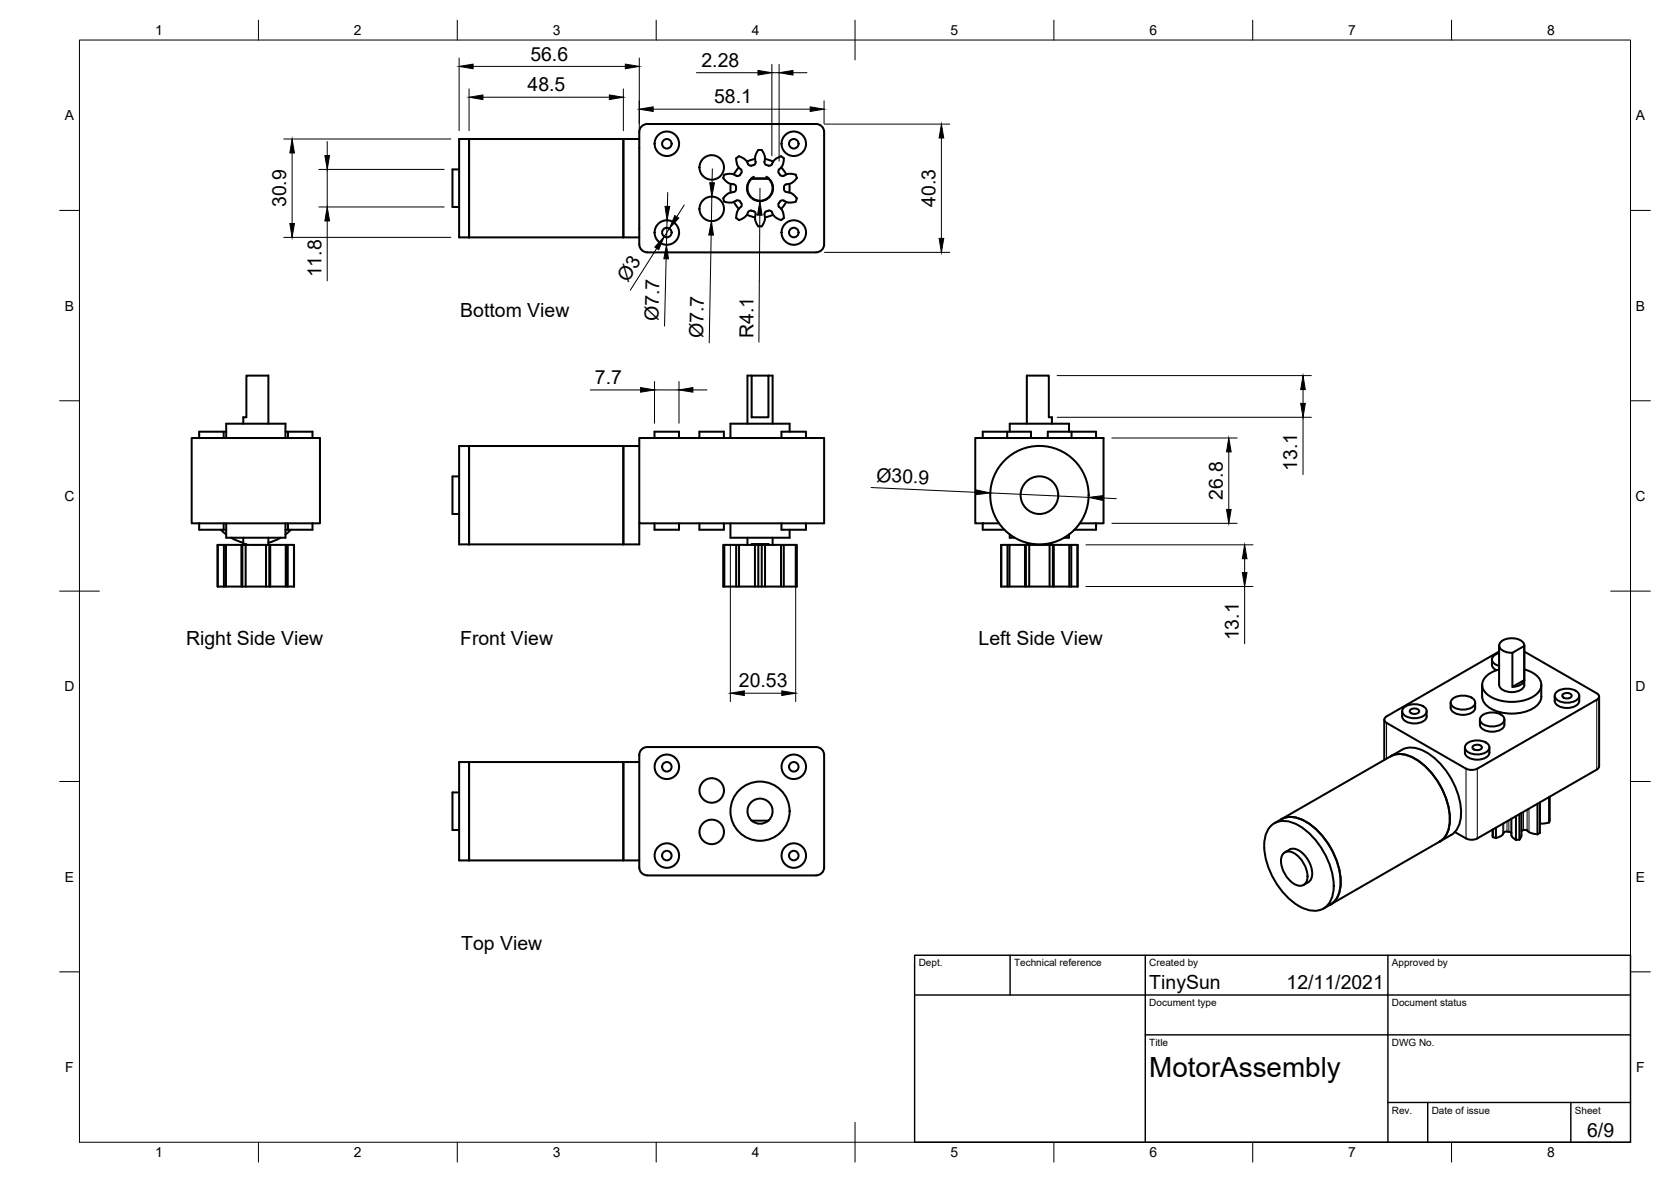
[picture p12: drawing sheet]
<svg xmlns="http://www.w3.org/2000/svg" width="420mm" height="297mm" viewBox="0 0 420 297" stroke-linecap="round" stroke-linejoin="round" font-family="sans-serif">
<!-- layer: Visible -->
<g fill="none" stroke="#000" stroke-width=".51">
<path d="M115.4 34.9h2.5v24.8h-2.5zM117.9 34.9h38.8v24.8h-38.8zM160.7 34.9h-4v24.8h4M161.3 31.8l.9-.6h.5h42.5a2 2 0 0 1 2 2v28.2a2 2 0 0 1-2 2h-42.5a2.04 2.04 0 0 1-2-2v-28.2l.1-.6zM189.9 39.9l-2.1 .7M192.3 39.9l2.1 .7M115.4 42.6h-1.6v9.4h1.6M183.7 46.2v2.2M184.5 50.7l1.3 1.8M185.1 47v.5a.7 .7 0 0 1-.6 .8l-1 .1-.9 .6a.98 .98 0 0 0-.6 1.3 .98 .98 0 0 0 1.2 .6h1l.9-.5M185.1 44.2l-.9-.5h-1a.98 .98 0 0 0-1.2 .6 .98 .98 0 0 0 .6 1.3l.9 .6 .9 .1a.7 .7 0 0 1 .7 .8M185.2 50.4l.5-.1 .4 .3"/>
<path d="M185.8 42.1l-1.3 1.7M186.1 50.6l.3 .4a.72 .72 0 0 1-.1 1l-.7 .6-.4 1.1a.97 .97 0 0 0 .3 1.4 .97 .97 0 0 0 1.3-.2l.8-.6 .5-1M186.1 43.9l-.4 .3h-.5M186.3 42.6l.2 .7-.4 .6M187.8 53.9l2.1 .7M188.1 41.3l-.5-1-.8-.6a.97 .97 0 0 0-1.4-.2 .97 .97 0 0 0-.2 1.4l.4 1 .7 .7M189 44.8h4.3M189 44.9h4.2M189 44.9a3.2 3.2 0 0 0-.2 4.6 3.2 3.2 0 0 0 4.6 0 3.2 3.2 0 0 0-.2-4.6M189.1 44.8l-.1 .1M189.5 53.1l-.7-.2-.7 .4M189.5 53.1l.4 .3 .1 .5"/>
<path d="M190 40.7l-.2-1.2 .3-.9a.98 .98 0 0 1 1-.9 .98 .98 0 0 1 1 .9l.3 1-.2 1.1a1.1 1.1 0 0 0 .8 .8 1.1 1.1 0 0 0 1.1-.2M190 53.9l-.2 1.1 .3 1a1.01 1.01 0 0 0 1.1 .9 1.01 1.01 0 0 0 .9-1.1l.3-.8-.2-1.1M190 40.7a1.11 1.11 0 0 1-1.9 .6M192.7 44.4a3.3 3.3 0 0 1 1 5 3.3 3.3 0 0 1-5.1 0 3.3 3.3 0 0 1 .9-5M192.7 53.1l.5-.1a.73 .73 0 0 1 .9 .3M192.7 53.1l-.4 .3-.1 .5M193.1 44.8l.1 .1M194.1 41.3l.5-1 .8-.6a1.01 1.01 0 0 1 1.4-.1 1.01 1.01 0 0 1 .1 1.4l-.3 .8-.7 .8M194.4 53.9l-2.1 .7M195.9 52l.7 .8 .4 .9a1.01 1.01 0 0 1-.3 1.4 1.01 1.01 0 0 1-1.4-.3l-.7-.5-.5-1M195.9 42.6a1.11 1.11 0 0 0 .1 1.1 1.11 1.11 0 0 0 1.1 .5l.9-.5h1a.98 .98 0 0 1 1.3 .6 .98 .98 0 0 1-.7 1.3l-.9 .6-1.2 .2-.4 .7M196.4 42.1l1.3 1.7"/>
<path d="M197.1 47l.1 .8 .3 .4 1.2 .2 .9 .6a.98 .98 0 0 1 .6 1.3 .98 .98 0 0 1-1.2 .6h-1l-.9-.5a1.1 1.1 0 0 0-1.1 .4 1.1 1.1 0 0 0-.1 1.2M197.7 50.7l-1.3 1.8M198.5 46.2v2.2M189 94.4h4.2v10.5h-4.2zM189 94.4h-1.1v12.1M193.2 94.4h1.1v12.1M48.2 110.1h32.3v21.4h-32.3zM56.2 108.5v1.6M56.9 110.1v-3.6h14.9v3.6M56.9 108.5h-6.8v1.6M61.2 106.5v-1.6h.8v-10.5h5.5v12.1M71.8 108.5h6.8v1.6"/>
<path d="M72.4 108.5v1.6M115.4 119.7h-1.6v9.5h1.6M115.4 112.1h2.5v24.7h-2.5zM117.9 112.1h38.8v24.7h-38.8zM160.7 112.1h-4v24.7h4v-5.3M160.7 110.1h46.5v21.4h-46.5zM164.6 110.1v-1.6h6.1v1.6M175.9 110.1v-1.6h6.1v1.6M196.5 110.1v-1.6h6.1v1.6M198.5 108.5v-2h-14.8v3.6M247.1 110.1v-1.6h12.1v1.6M253.3 108.5v1.6"/>
<path d="M253.9 108.5v-2h14.9v2M258.2 106.5v-12.1h5.5v10.5h.8v1.6M269.4 108.5h6.2v1.6M269.4 108.5h-5.9v1.6M269.4 108.5v1.6M50.1 131.5v1.6h6.8M54.7 136.9v10.5h13.2M55.5 133.1l1.4 1.2M56.2 131.5v1.6M56.3 136.9h-1.6v10.5M56.8 136.9h-.5v10.5M56.9 131.5v3.6h14.9v-3.6"/>
<path d="M58.1 135.1l3.1 1.3M60.7 136.9h-3.9v10.5M60.7 136.9h.2M60.7 136.9v10.5M61.2 135.1v1.6h.8v.2M61.8 136.9h-.9v10.5M66.9 136.9h-5.1v10.5M67.5 135.1v1.8M67.7 136.9h-.8v10.5M67.9 136.9h3.9M67.9 136.9h-.2v10.5M67.9 136.9v10.5"/>
<path d="M70.6 135.1l-3.1 1.3M71.8 133.1h.6M72.3 136.9h1.6M72.4 131.5v1.6M73.1 133.1l-1.3 1.2M73.9 136.9v10.5M78.6 131.5v1.6h-6.2M164.6 131.5v1.6h6.1v-1.6M175.9 131.5v1.6h6.1v-1.6M182.1 136.9h-.3v10.5h18.6v-10.5h-.3v10.5M183.7 131.5v3.6h14.8v-2M185.1 136.9h-3v10.5"/>
<path d="M185.8 136.9h-.7v10.5M187.9 135.1v1.8M189 136.9v-.2h4.2v.2M189 136.9h.8M189 136.9h-3.2v10.5M189.8 136.9h.9M189.8 136.9v10.5M191.5 136.9h-.8v10.5M192.4 136.9h4M192.4 136.9h-.9v10.5M192.4 136.9v10.5M194.3 135.1v1.8"/>
<path d="M196.5 131.5v1.6h6.1v-1.6M197.1 136.9h3M247.1 131.5v1.6h5.4M251.2 131.5h-6v-21.4h32.3v21.4h-6M251.7 136.9h.1M251.7 136.9v10.5M253.3 136.9h-1.5v10.5M253.8 136.9h-.5v10.5M253.9 134.3v.8h1.2M257.7 136.9h-3.9v10.5M257.7 136.9h.3M257.7 136.9v10.5"/>
<path d="M258.2 136.4v.5M258.8 136.9h-.8v10.5M263.9 136.9h-5.1v10.5M264.5 136.4v.3h-.8v.2M264.7 136.9h-.8v10.5M265 136.9h3.9M265 136.9h-.3v10.5M265 136.9v10.5M268.8 134.3v.8h-1.2M269.4 136.9h-.5v10.5M270.9 136.9h-1.5v10.5M271 136.9l-.1 10.5"/>
<path d="M271 136.9v10.5M275.6 131.5v1.6h-5.4M67.9 147.4h6M71.8 147.4v-10.5h.5v10.5M196.4 147.4v-10.5h.7v10.5M251.7 147.4h19.3M352.6 178.7v1.4M353 177.9a4.2 4.2 0 0 1 5.6 .4 1.85 1.85 0 0 1-1.9 2.1l-1.4 .1a2.6 2.6 0 0 1-2.7-1.8zM354.5 178.5a1.47 1.47 0 0 1 2.3 .2 1.38 1.38 0 0 1-2.3 0zM358.7 178.7v1.4M364.7 176.6v1.3M364.8 177.9a3.1 3.1 0 0 0 3.8 1.7 2.35 2.35 0 0 0 2.3-1.7"/>
<path d="M365.2 175.7a4.2 4.2 0 0 1 5.6 .4 1.85 1.85 0 0 1-2 2.1l-1.3 .1a2.6 2.6 0 0 1-2.7-1.7zM370.9 176.6v1.3M372.5 179.9a4.2 4.2 0 0 1 5.7 .5 1.85 1.85 0 0 1-2 2.1l-1.3 .1a2.6 2.6 0 0 1-2.8-1.8zM372.7 172.1v3M375.1 167l.2 .7 1 .7M375.1 165.7v1.4M376.9 163.7l-28.2 16.3a.86 .86 0 0 0-.6 .8 .86 .86 0 0 0 .6 .9l19.9 11.5 .9 .3h1.1l.9-.3 30.4-17.6a.83 .83 0 0 0-.4-1.4l-18.2-10.5M376.9 162.2v9.9M377 164.1l-.6 .2a1.45 1.45 0 0 0-1.3 1.4 1.45 1.45 0 0 0 1.3 1.5l.6 .1M377 168.2a5.4 5.4 0 0 0-4.3 3.5 3.6 3.6 0 0 0 2.4 3.5 11 11 0 0 0 11.5-1 2.94 2.94 0 0 0-.7-4.8l-2.6-1.2M380.3 164l3-1.7v8.6l-3 1.7zM383.3 162.2v9.9a2.42 2.42 0 0 1-2.5 1.8 3.8 3.8 0 0 1-3.8-1.4v-.4"/>
<path d="M383.3 170.9a2.7 2.7 0 0 1-3 1.7M383.3 162.3a2.65 2.65 0 0 0-3.1-1.9 2.78 2.78 0 0 0-3.2 1.8 2.92 2.92 0 0 0 3.3 1.8M387.5 172.1l.1 2.9a4.2 4.2 0 0 1-3.1 3.5 11.4 11.4 0 0 1-10.4-.9 3.3 3.3 0 0 1-1.4-2.6M390.9 174.8v1.3a3.1 3.1 0 0 0 3.8 1.8 2.36 2.36 0 0 0 2.4-3.1M391.3 174a4.2 4.2 0 0 1 5.7 .4 1.85 1.85 0 0 1-2 2.1l-1.3 .1a2.6 2.6 0 0 1-2.8-1.8zM392.9 174.6a1.47 1.47 0 0 1 2.3 .2 1.38 1.38 0 0 1-2.4 0zM402.1 175.1v17.5M115.4 199.1h-1.6v9.5h1.6M115.4 191.5h2.5v24.7h-2.5zM117.9 191.5h38.8v24.7h-38.8zM160.7 191.5h-4v24.7h4M160.7 189.7a2 2 0 0 1 2-2h42.5a2 2 0 0 1 2 2"/>
<path d="M160.7 189.7v28.3a2 2 0 0 0 2 2M207.2 189.7v28.3a2 2 0 0 1-2 2M348.1 180.9v10.1M349.6 190.1a6.3 6.3 0 0 1 6.7 .9 19.3 19.3 0 0 1 8.2 15.4 5.9 5.9 0 0 1-2.5 5.1M352.6 180a3.1 3.1 0 0 0 3.8 1.8 2.35 2.35 0 0 0 2.3-1.8M368.3 187.8v1.3a3.1 3.1 0 0 0 3.8 1.8 2.36 2.36 0 0 0 2.4-3.1M368.7 187a4.2 4.2 0 0 1 5.7 .4 1.85 1.85 0 0 1-2 2.1l-1.3 .1a2.6 2.6 0 0 1-2.8-1.8zM370.3 187.6a1.47 1.47 0 0 1 2.3 .2 1.38 1.38 0 0 1-2.4 0zM372.1 180.8v1.3a3.1 3.1 0 0 0 3.8 1.7 2.36 2.36 0 0 0 2.4-3M401.5 193.4l-30.5 17.5-1 .1-.9-.1-3.3-1.8M402.1 192.6l-.2 .4-.4 .4M162.7 220h42.5"/>
<path d="M189 206.2h4.2M189 206.2a3.2 3.2 0 0 0 4.2 0M189 206.2a3.2 3.2 0 0 1-.2-4.5 3.2 3.2 0 0 1 4.6 0 3.2 3.2 0 0 1-.2 4.5M319.7 207.4a5.2 5.2 0 0 1 5.7-.5 18.6 18.6 0 0 1 9.9 17.1 5 5 0 0 1-7.5 4.3 18.6 18.6 0 0 1-9.9-17.1 6.1 6.1 0 0 1 1.8-3.8zM320.4 206.9l32.1-18.5a6.4 6.4 0 0 1 6.8 1.1 18.9 18.9 0 0 1 8 16.1 6.2 6.2 0 0 1-1.5 3.5M322.2 205.9a6.3 6.3 0 0 1 6.7 .9 19.3 19.3 0 0 1 8.2 15.4 5.9 5.9 0 0 1-2.6 5.1M322.7 214.5a2.39 2.39 0 0 1 3.3 .3 6.7 6.7 0 0 1 2.5 6.8 1.97 1.97 0 0 1-3.1 .6 6.8 6.8 0 0 1-3.1-7.2zM324.3 213.5a3.2 3.2 0 0 1 3.6 1.2 6.4 6.4 0 0 1 1.8 6.1l-.7 .9-1.2 .7M324.3 213.5l-1.2 .7M364.8 209.9l-30.3 17.4M365.8 209.1l-1 .8M375.4 208.5v1.9l-.1-1.9"/>
<path d="M375.4 210.4l.8 .2M376.1 208v2.6l1.3-.5 .5-.4a.88 .88 0 0 1 1-.7M378.9 209l.8 .1 .3 .3M380 205.8v4.1l.5 .7 .7 .5M381.2 205.1v6M382.1 211l-.9 .1M382.5 204.3v5.7l-.5 1v-6.4M382.7 208.7l-.1 .1M383.1 208.6l.9 .1M383.1 208.6l-.4 .1M384 208.7l.9 .6 1.7 .4M386.6 202v7.7"/>
<path d="M387.2 201.6v7.7l-.6 .4M389.5 200.3v6.4l-2.3 .3M389.7 200.2l-.2 6.5M334.5 227.3l-1.7 1"/>
<circle cx="167.7" cy="36.1" r="1.2"/>
<circle cx="167.7" cy="36.1" r="3.1"/>
<circle cx="199.6" cy="36.1" r="1.2"/>
<circle cx="199.6" cy="36.1" r="3.1"/>
<circle cx="167.7" cy="58.4" r="1.2"/>
<circle cx="167.7" cy="58.4" r="3.1"/>
<circle cx="179" cy="52.5" r="3.1"/>
<circle cx="179" cy="42.1" r="3.1"/>
<circle cx="199.6" cy="58.4" r="1.2"/>
<circle cx="199.6" cy="58.4" r="3.1"/>
<circle cx="261.4" cy="124.4" r="12.4"/>
<circle cx="261.4" cy="124.4" r="4.7"/>
<circle cx="167.7" cy="192.7" r="3.1"/>
<circle cx="167.7" cy="192.7" r="1.2"/>
<circle cx="179" cy="198.6" r="3.1"/>
<circle cx="199.6" cy="192.7" r="3.1"/>
<circle cx="199.6" cy="192.7" r="1.2"/>
<circle cx="167.7" cy="215" r="3.1"/>
<circle cx="167.7" cy="215" r="1.2"/>
<circle cx="179" cy="209.1" r="3.1"/>
<circle cx="191.1" cy="203.9" r="7.4"/>
<circle cx="199.6" cy="215" r="3.1"/>
<circle cx="199.6" cy="215" r="1.2"/>
</g>
<!-- layer: Visible Narrow -->
<g fill="none" stroke="#000" stroke-width=".25">
<path d="M401.5 175.9v17.5M348.6 181.7v9M368.6 193.2v17.5M371.5 193.2v17.5M377.9 207v2.7M378.1 206.9v2.4M378.9 206.4v2.6M379.4 206.1v2.9M382.6 204.3v4.4M383.1 204v4.6M384 203.5v5.2M384.5 203.2v5.9"/>
<path d="M387.2 201.6v5.4"/>
</g>
<!-- layer: Border -->
<g fill="none" stroke="#000" stroke-width=".25">
<path d="M20 10.1h390v276.9h-390zM65 5.1v5M115 5.1v5M165 5.1v5M215 5.1v10M265 5.1v5M315 5.1v5M365 5.1v5M15 52.9h5M410 52.9h5M15 100.7h5M410 100.7h5"/>
<path d="M15 148.6h10M405 148.6h10M15 196.4h5M410 196.4h5M15 244.2h5M410 244.2h5M65 287v5M115 287v5M165 287v5M215 282.1v9.9M265 287v5M315 287v5"/>
<path d="M365 287v5"/>
</g>
<!-- layer: TitleBlock -->
<path d="M230 240.1h180v46.9h-180zM230 250h180M254 240.1v9.9M288 240.1v46.9M349 240.1v46.9M288 260.1h122M349 277.1h61M359 277.1v9.9M395 277.1v9.9" fill="none" stroke="#000" stroke-width=".36"/>
<!-- layer: Dimensions -->
<g fill="none" stroke="#000" stroke-width=".25">
<path d="M115.4 14.6v18.2M119 16.7h38.2M160.7 14.6v18.2M175.1 18.3h15.5M194.1 16.2v23M194.1 18.3h1.8M195.9 16.2v24.3M199.4 18.3h3.5M71.4 34.9h41.9M73.4 38.4v17.8M82.3 35.6v3.5M117.9 22.3v10.5"/>
<path d="M121.4 24.4h31.8M156.7 22.3v10.5M164.2 27.4h39.5M207.2 25.3v5.8M207.3 31.2h31.5M236.7 34.7v25.2M71.4 59.7h41.9M80.2 42.6h31.5M80.2 52h31.5M82.3 42.6v9.4M82.3 55.5v15.1M167.7 55.4l-.1 6.1"/>
<path d="M167.9 48.4l-.1 3.5M168.3 57.5l-1.3 2M172 51.5l-1.8 3M178.8 59.1l-.5 27.1M179 49.4l-.1 6.2M179.1 42.4l-.1 3.5M191.1 54.1l-.3 31.9M191.1 47.3v3.3M165.1 62.4l-6.6 10.5M167.5 65l-.4 16.9M207.3 63.4h31.5M148.4 98h12.7"/>
<path d="M164.6 95.9v10.5M164.6 98h6.1M170.7 95.9v10.5M174.2 98h3.5M265.8 94.4h63.9M327.6 97.9v3.5M265.8 104.9h63.9M279.6 110.1h31.5M309 113.6v14.4M327.6 104.9v14.4M183.6 137.2v39.1M200.1 139v37.3"/>
<path d="M219 122.5l26.5 1.2M249 123.9l24.7 1.1M273 136.9h42M277.2 125.1l3.5 .2M279.6 131.5h31.5M273 147.4h42M312.9 140.4v3.5M312.9 147.4v14.4M187.2 174.2h9.4"/>
</g>
<g fill="#000" stroke="#000" stroke-width=".25">
<path d="M115.4 16.7l3.6-.6v1.2zM157.2 16.1l3.5 .6-3.5 .6zM190.6 17.7l3.5 .6-3.5 .6zM195.9 18.3l3.5-.6v1.2zM73.4 34.9l.6 3.5h-1.1zM81.7 39.1h1.2l-.6 3.5zM117.9 24.4l3.5-.5v1.1zM153.2 23.9l3.5 .5-3.5 .6zM160.7 27.4l3.5-.6v1.2zM203.7 26.8l3.5 .6-3.5 .6zM236.7 31.2l.6 3.5h-1.2zM72.9 56.2h1.1l-.6 3.5z"/>
<path d="M82.3 52l.6 3.5h-1.2zM167.2 51.9h1.2l-.7 3.5zM169.7 54.2l1 .6-2.4 2.7zM178.9 55.6l.5 3.5h-1.2zM178.5 45.9h1.1l-.6 3.5zM191.1 50.6l.5 3.5h-1.1zM236.1 59.9h1.2l-.6 3.5zM167 59.5l-1.4 3.2-1-.6zM167.6 61.5l.5 3.6-1.2-.1zM161.1 97.4l3.5 .6-3.5 .6zM170.7 98l3.5-.6v1.2zM327.6 94.4l.6 3.5h-1.2z"/>
<path d="M309 110.1l.6 3.5h-1.2zM327 101.4h1.2l-.6 3.5zM245.5 123.1l3.5 .8-3.5 .4zM273.7 125l3.5-.4v1.1zM308.4 128h1.2l-.6 3.5zM312.9 136.9l.6 3.5h-1.1zM312.4 143.9h1.1l-.6 3.5zM183.6 174.2l3.6-.6v1.2zM196.6 173.6l3.5 .6-3.5 .6z"/>
</g>
<text font-size="7" x="289" y="270.6">MotorAssembly</text>
<g font-size="4.9">
<text x="133.3" y="15.2">56.6</text>
<text x="176.4" y="16.8">2.28</text>
<text x="132.7" y="23">48.5</text>
<text x="179.6" y="26">58.1</text>
<text x="72" y="52.1" transform="rotate(-90 72 52.1)">30.9</text>
<text x="235.2" y="52" transform="rotate(-90 235.2 52)">40.3</text>
<text x="80.8" y="69.7" transform="rotate(-90 80.8 69.7)">11.8</text>
<text x="157.8" y="71.1" transform="rotate(-58 157.8 71.1)">Ø3</text>
<text x="115.7" y="79.6">Bottom View</text>
<text x="165.6" y="80.7" transform="rotate(-89 165.6 80.7)">Ø7.7</text>
<text x="176.8" y="84.9" transform="rotate(-89 176.8 84.9)">Ø7.7</text>
<text x="189.4" y="84.9" transform="rotate(-90 189.4 84.9)">R4.1</text>
<text x="149.6" y="96.6">7.7</text>
<text x="326.2" y="118.4" transform="rotate(-90 326.2 118.4)">13.1</text>
<text x="220.3" y="121" transform="rotate(3 220.3 121)">Ø30.9</text>
<text x="307.5" y="125.5" transform="rotate(-90 307.5 125.5)">26.8</text>
<text x="311.5" y="160.9" transform="rotate(-90 311.5 160.9)">13.1</text>
<text x="46.8" y="162.1">Right Side View</text>
<text x="115.7" y="162.1">Front View</text>
<text x="246.1" y="162.1">Left Side View</text>
<text x="185.8" y="172.7">20.53</text>
<text x="116" y="238.6">Top View</text>
<text x="289" y="248.5">TinySun</text>
<text x="323.5" y="248.5">12/11/2021</text>
<text x="399.1" y="285.7">6/9</text>
</g>
<g font-size="3.5">
<text x="39" y="8.8">1</text>
<text x="89" y="8.8">2</text>
<text x="139" y="8.8">3</text>
<text x="189" y="8.8">4</text>
<text x="239" y="8.8">5</text>
<text x="289" y="8.8">6</text>
<text x="339" y="8.8">7</text>
<text x="389" y="8.8">8</text>
<text x="16.3" y="30.2">A</text>
<text x="411.3" y="30.2">A</text>
<text x="16.3" y="78">B</text>
<text x="411.3" y="78">B</text>
<text x="16.2" y="125.9">C</text>
<text x="411.2" y="125.9">C</text>
<text x="16.2" y="173.7">D</text>
<text x="411.2" y="173.7">D</text>
<text x="16.3" y="221.6">E</text>
<text x="411.3" y="221.6">E</text>
<text x="16.4" y="269.4">F</text>
<text x="411.4" y="269.4">F</text>
<text x="39" y="290.8">1</text>
<text x="89" y="290.8">2</text>
<text x="139" y="290.8">3</text>
<text x="189" y="290.8">4</text>
<text x="239" y="290.8">5</text>
<text x="289" y="290.8">6</text>
<text x="339" y="290.8">7</text>
<text x="389" y="290.8">8</text>
</g>
<g font-size="2.5">
<text x="231" y="242.9">Dept.</text>
<text x="255" y="242.9">Technical reference</text>
<text x="289" y="242.9">Created by</text>
<text x="350" y="242.9">Approved by</text>
<text x="289" y="252.8">Document type</text>
<text x="350" y="252.8">Document status</text>
<text x="289" y="262.9">Title</text>
<text x="350" y="262.9">DWG No.</text>
<text x="350" y="279.9">Rev.</text>
<text x="360" y="279.9">Date of issue</text>
<text x="396" y="279.9">Sheet</text>
</g>
</svg>
